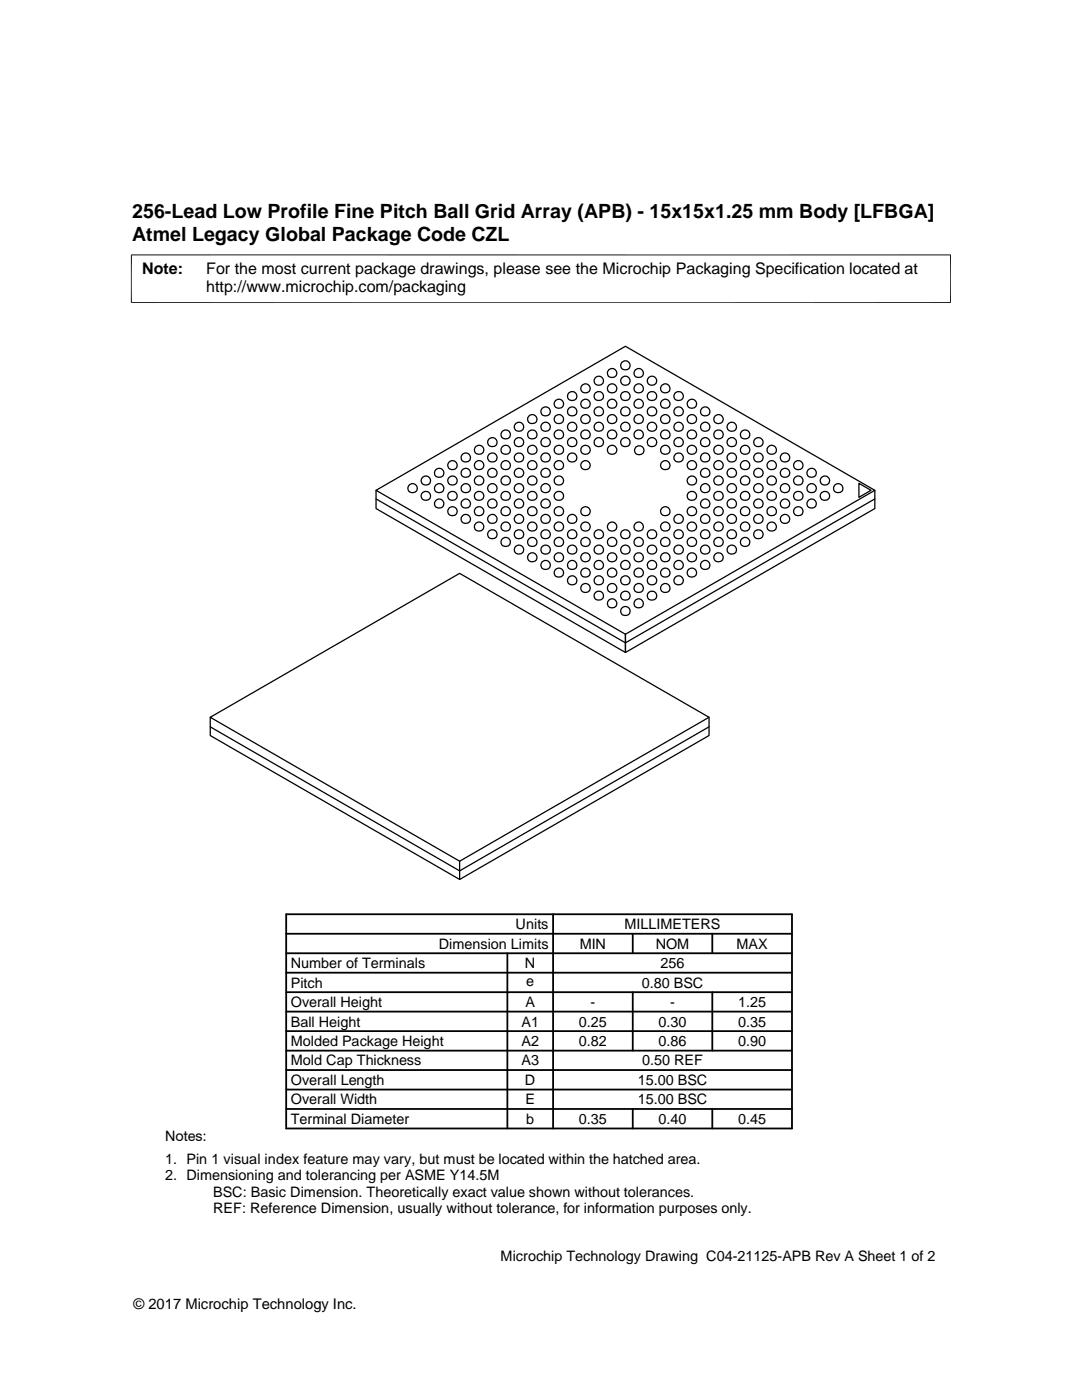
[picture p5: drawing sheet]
<svg xmlns="http://www.w3.org/2000/svg" width="216mm" height="279mm" viewBox="0 0 216 279" stroke-linecap="round" stroke-linejoin="round" font-family="sans-serif">
<g fill="none" stroke="#000" stroke-width=".25">
<path d="M75 97.9l49.8-28.8 49.8 28.8-49.8 28.7zM75 99.6l49.8 28.7 49.8-28.7M75 97.9v3.6l49.8 28.7 49.8-28.7v-3.6M171.4 96.5l2.4 1.4-2.4 1.4zM124.8 126.6v3.6M42 143.2l49.7-28.8 49.8 28.8-49.8 28.7zM42 145.1l49.7 28.7 49.8-28.7M42 143.2v3.6l49.7 28.7 49.8-28.7v-3.6M91.7 171.9v3.6"/>
<circle cx="114.2" cy="79.1" r=".94"/>
<circle cx="116.8" cy="77.5" r=".94"/>
<circle cx="119.5" cy="79.1" r=".94"/>
<circle cx="119.5" cy="76" r=".94"/>
<circle cx="122.1" cy="77.5" r=".94"/>
<circle cx="122.1" cy="74.5" r=".94"/>
<circle cx="124.8" cy="72.9" r=".94"/>
<circle cx="124.8" cy="79.1" r=".93"/>
<circle cx="124.8" cy="76" r=".93"/>
<circle cx="127.4" cy="77.5" r=".94"/>
<circle cx="127.4" cy="74.5" r=".94"/>
<circle cx="130.1" cy="79.1" r=".94"/>
<circle cx="130.1" cy="76" r=".94"/>
<circle cx="132.8" cy="77.5" r=".94"/>
<circle cx="135.4" cy="79.1" r=".94"/>
<circle cx="82.3" cy="97.5" r=".94"/>
<circle cx="85" cy="95.9" r=".94"/>
<circle cx="85" cy="99" r=".93"/>
<circle cx="87.6" cy="97.5" r=".94"/>
<circle cx="87.6" cy="94.4" r=".94"/>
<circle cx="90.3" cy="92.9" r=".94"/>
<circle cx="90.3" cy="95.9" r=".94"/>
<circle cx="90.3" cy="99" r=".93"/>
<circle cx="92.9" cy="97.5" r=".94"/>
<circle cx="92.9" cy="91.3" r=".94"/>
<circle cx="92.9" cy="94.4" r=".94"/>
<circle cx="95.6" cy="92.9" r=".94"/>
<circle cx="95.6" cy="95.9" r=".94"/>
<circle cx="95.6" cy="89.8" r=".94"/>
<circle cx="95.6" cy="99" r=".94"/>
<circle cx="98.3" cy="88.3" r=".94"/>
<circle cx="98.3" cy="94.4" r=".93"/>
<circle cx="98.3" cy="97.5" r=".94"/>
<circle cx="98.3" cy="91.3" r=".93"/>
<circle cx="100.9" cy="95.9" r=".94"/>
<circle cx="100.9" cy="92.9" r=".94"/>
<circle cx="100.9" cy="89.8" r=".94"/>
<circle cx="100.9" cy="86.7" r=".94"/>
<circle cx="100.9" cy="99" r=".94"/>
<circle cx="103.6" cy="85.2" r=".94"/>
<circle cx="103.6" cy="88.3" r=".94"/>
<circle cx="103.6" cy="97.5" r=".94"/>
<circle cx="103.6" cy="91.3" r=".93"/>
<circle cx="103.6" cy="94.4" r=".93"/>
<circle cx="106.2" cy="95.9" r=".94"/>
<circle cx="106.2" cy="92.9" r=".94"/>
<circle cx="106.2" cy="83.7" r=".94"/>
<circle cx="106.2" cy="89.8" r=".94"/>
<circle cx="106.2" cy="99" r=".94"/>
<circle cx="106.2" cy="86.7" r=".94"/>
<circle cx="108.9" cy="85.2" r=".94"/>
<circle cx="108.9" cy="88.3" r=".94"/>
<circle cx="108.9" cy="97.5" r=".94"/>
<circle cx="108.9" cy="82.1" r=".94"/>
<circle cx="108.9" cy="94.4" r=".94"/>
<circle cx="108.9" cy="91.3" r=".94"/>
<circle cx="111.5" cy="95.9" r=".94"/>
<circle cx="111.5" cy="80.6" r=".94"/>
<circle cx="111.5" cy="92.9" r=".94"/>
<circle cx="111.5" cy="89.8" r=".93"/>
<circle cx="111.5" cy="99" r=".93"/>
<circle cx="111.5" cy="86.7" r=".93"/>
<circle cx="111.5" cy="83.7" r=".94"/>
<circle cx="114.2" cy="85.2" r=".94"/>
<circle cx="114.2" cy="88.3" r=".94"/>
<circle cx="114.2" cy="82.1" r=".94"/>
<circle cx="114.2" cy="91.3" r=".94"/>
<circle cx="116.8" cy="92.9" r=".94"/>
<circle cx="116.8" cy="80.6" r=".94"/>
<circle cx="116.8" cy="86.7" r=".93"/>
<circle cx="116.8" cy="83.7" r=".93"/>
<circle cx="116.8" cy="89.8" r=".93"/>
<circle cx="119.5" cy="88.3" r=".94"/>
<circle cx="119.5" cy="85.2" r=".94"/>
<circle cx="119.5" cy="82.1" r=".94"/>
<circle cx="122.1" cy="80.6" r=".94"/>
<circle cx="122.1" cy="89.8" r=".94"/>
<circle cx="122.1" cy="86.7" r=".94"/>
<circle cx="122.1" cy="83.7" r=".94"/>
<circle cx="124.8" cy="85.2" r=".94"/>
<circle cx="124.8" cy="88.3" r=".94"/>
<circle cx="124.8" cy="82.1" r=".93"/>
<circle cx="127.4" cy="80.6" r=".94"/>
<circle cx="127.4" cy="86.7" r=".94"/>
<circle cx="127.4" cy="83.7" r=".94"/>
<circle cx="127.6" cy="89.9" r=".94"/>
<circle cx="130.1" cy="85.2" r=".94"/>
<circle cx="130.1" cy="88.3" r=".94"/>
<circle cx="130.1" cy="82.1" r=".94"/>
<circle cx="132.8" cy="92.9" r=".94"/>
<circle cx="132.8" cy="80.6" r=".94"/>
<circle cx="132.8" cy="89.8" r=".94"/>
<circle cx="132.8" cy="86.7" r=".94"/>
<circle cx="132.8" cy="83.7" r=".94"/>
<circle cx="135.4" cy="85.2" r=".94"/>
<circle cx="135.4" cy="88.3" r=".94"/>
<circle cx="135.4" cy="82.1" r=".94"/>
<circle cx="135.4" cy="91.3" r=".94"/>
<circle cx="138.1" cy="92.9" r=".94"/>
<circle cx="138.1" cy="95.9" r=".94"/>
<circle cx="138.1" cy="80.6" r=".94"/>
<circle cx="138.1" cy="86.7" r=".93"/>
<circle cx="138.1" cy="99" r=".93"/>
<circle cx="138.1" cy="83.7" r=".93"/>
<circle cx="138.1" cy="89.8" r=".93"/>
<circle cx="140.7" cy="85.2" r=".94"/>
<circle cx="140.7" cy="88.3" r=".94"/>
<circle cx="140.7" cy="97.5" r=".94"/>
<circle cx="140.7" cy="94.4" r=".94"/>
<circle cx="140.7" cy="82.1" r=".94"/>
<circle cx="140.7" cy="91.3" r=".94"/>
<circle cx="143.4" cy="92.9" r=".94"/>
<circle cx="143.4" cy="95.9" r=".94"/>
<circle cx="143.4" cy="89.8" r=".94"/>
<circle cx="143.4" cy="86.7" r=".94"/>
<circle cx="143.4" cy="99" r=".94"/>
<circle cx="143.4" cy="83.7" r=".94"/>
<circle cx="146" cy="85.2" r=".94"/>
<circle cx="146" cy="88.3" r=".94"/>
<circle cx="146" cy="94.4" r=".93"/>
<circle cx="146" cy="97.5" r=".94"/>
<circle cx="146" cy="91.3" r=".93"/>
<circle cx="148.7" cy="95.9" r=".94"/>
<circle cx="148.7" cy="92.9" r=".94"/>
<circle cx="148.7" cy="89.8" r=".94"/>
<circle cx="148.7" cy="86.7" r=".94"/>
<circle cx="148.7" cy="99" r=".94"/>
<circle cx="151.3" cy="88.3" r=".94"/>
<circle cx="151.3" cy="97.5" r=".94"/>
<circle cx="151.3" cy="91.3" r=".93"/>
<circle cx="151.3" cy="94.4" r=".93"/>
<circle cx="154" cy="95.9" r=".94"/>
<circle cx="154" cy="92.9" r=".94"/>
<circle cx="154" cy="99" r=".94"/>
<circle cx="154" cy="89.8" r=".94"/>
<circle cx="156.6" cy="97.5" r=".94"/>
<circle cx="156.6" cy="94.4" r=".94"/>
<circle cx="156.6" cy="91.3" r=".94"/>
<circle cx="159.3" cy="95.9" r=".94"/>
<circle cx="159.3" cy="92.9" r=".94"/>
<circle cx="159.3" cy="99" r=".93"/>
<circle cx="161.9" cy="97.5" r=".94"/>
<circle cx="161.9" cy="94.4" r=".94"/>
<circle cx="164.6" cy="95.9" r=".94"/>
<circle cx="164.6" cy="99" r=".93"/>
<circle cx="167.3" cy="97.5" r=".94"/>
<circle cx="87.6" cy="100.5" r=".94"/>
<circle cx="90.3" cy="102.1" r=".93"/>
<circle cx="92.9" cy="100.5" r=".94"/>
<circle cx="92.9" cy="103.6" r=".94"/>
<circle cx="95.6" cy="105.1" r=".94"/>
<circle cx="95.6" cy="102.1" r=".94"/>
<circle cx="98.3" cy="100.5" r=".94"/>
<circle cx="98.3" cy="106.7" r=".93"/>
<circle cx="98.3" cy="103.6" r=".94"/>
<circle cx="100.9" cy="108.2" r=".94"/>
<circle cx="100.9" cy="105.1" r=".94"/>
<circle cx="100.9" cy="102.1" r=".94"/>
<circle cx="103.6" cy="100.5" r=".94"/>
<circle cx="103.6" cy="106.7" r=".93"/>
<circle cx="103.6" cy="103.6" r=".93"/>
<circle cx="103.6" cy="109.7" r=".93"/>
<circle cx="106.2" cy="108.2" r=".94"/>
<circle cx="106.2" cy="105.1" r=".94"/>
<circle cx="106.2" cy="102.1" r=".94"/>
<circle cx="106.2" cy="111.3" r=".94"/>
<circle cx="108.9" cy="100.5" r=".94"/>
<circle cx="108.9" cy="112.8" r=".94"/>
<circle cx="108.9" cy="109.7" r=".94"/>
<circle cx="108.9" cy="106.7" r=".94"/>
<circle cx="108.9" cy="103.6" r=".94"/>
<circle cx="111.5" cy="108.2" r=".94"/>
<circle cx="111.5" cy="105.1" r=".94"/>
<circle cx="111.5" cy="102.1" r=".93"/>
<circle cx="111.5" cy="114.3" r=".93"/>
<circle cx="111.5" cy="111.3" r=".93"/>
<circle cx="114.2" cy="112.8" r=".94"/>
<circle cx="114.2" cy="115.9" r=".94"/>
<circle cx="114.2" cy="109.7" r=".94"/>
<circle cx="114.2" cy="106.7" r=".94"/>
<circle cx="114.2" cy="103.6" r=".94"/>
<circle cx="116.8" cy="105.1" r=".94"/>
<circle cx="116.8" cy="108.2" r=".94"/>
<circle cx="116.8" cy="111.3" r=".93"/>
<circle cx="116.8" cy="114.3" r=".93"/>
<circle cx="116.8" cy="102.1" r=".93"/>
<circle cx="116.8" cy="117.4" r=".93"/>
<circle cx="119.5" cy="115.9" r=".94"/>
<circle cx="119.5" cy="112.8" r=".94"/>
<circle cx="119.5" cy="109.7" r=".94"/>
<circle cx="119.5" cy="106.7" r=".94"/>
<circle cx="119.5" cy="118.9" r=".94"/>
<circle cx="122.1" cy="105.1" r=".94"/>
<circle cx="122.1" cy="108.2" r=".94"/>
<circle cx="122.1" cy="117.4" r=".94"/>
<circle cx="122.1" cy="114.3" r=".94"/>
<circle cx="122.1" cy="111.3" r=".94"/>
<circle cx="124.8" cy="112.8" r=".94"/>
<circle cx="124.8" cy="115.9" r=".94"/>
<circle cx="124.8" cy="109.7" r=".93"/>
<circle cx="124.8" cy="118.9" r=".93"/>
<circle cx="124.8" cy="106.7" r=".93"/>
<circle cx="127.4" cy="108.2" r=".94"/>
<circle cx="127.4" cy="105.1" r=".94"/>
<circle cx="127.4" cy="114.3" r=".94"/>
<circle cx="127.4" cy="117.4" r=".94"/>
<circle cx="127.4" cy="111.3" r=".94"/>
<circle cx="130.1" cy="112.8" r=".94"/>
<circle cx="130.1" cy="115.9" r=".94"/>
<circle cx="130.1" cy="109.7" r=".94"/>
<circle cx="130.1" cy="118.9" r=".94"/>
<circle cx="130.1" cy="106.7" r=".94"/>
<circle cx="132.8" cy="105.1" r=".94"/>
<circle cx="132.8" cy="108.2" r=".94"/>
<circle cx="132.8" cy="114.3" r=".94"/>
<circle cx="132.8" cy="117.4" r=".94"/>
<circle cx="132.8" cy="102.1" r=".94"/>
<circle cx="132.8" cy="111.3" r=".94"/>
<circle cx="135.4" cy="112.8" r=".94"/>
<circle cx="135.4" cy="115.9" r=".94"/>
<circle cx="135.4" cy="109.7" r=".94"/>
<circle cx="135.4" cy="106.7" r=".94"/>
<circle cx="135.4" cy="103.6" r=".94"/>
<circle cx="138.1" cy="105.1" r=".94"/>
<circle cx="138.1" cy="108.2" r=".94"/>
<circle cx="138.1" cy="111.3" r=".93"/>
<circle cx="138.1" cy="102.1" r=".93"/>
<circle cx="138.1" cy="114.3" r=".93"/>
<circle cx="140.7" cy="100.5" r=".94"/>
<circle cx="140.7" cy="112.8" r=".94"/>
<circle cx="140.7" cy="109.7" r=".94"/>
<circle cx="140.7" cy="106.7" r=".94"/>
<circle cx="140.7" cy="103.6" r=".94"/>
<circle cx="143.4" cy="105.1" r=".94"/>
<circle cx="143.4" cy="108.2" r=".94"/>
<circle cx="143.4" cy="102.1" r=".94"/>
<circle cx="143.4" cy="111.3" r=".94"/>
<circle cx="146" cy="100.5" r=".94"/>
<circle cx="146" cy="109.7" r=".93"/>
<circle cx="146" cy="106.7" r=".93"/>
<circle cx="146" cy="103.6" r=".94"/>
<circle cx="148.7" cy="108.2" r=".94"/>
<circle cx="148.7" cy="105.1" r=".94"/>
<circle cx="148.7" cy="102.1" r=".94"/>
<circle cx="151.3" cy="100.5" r=".94"/>
<circle cx="151.3" cy="106.7" r=".93"/>
<circle cx="151.3" cy="103.6" r=".93"/>
<circle cx="154" cy="105.1" r=".94"/>
<circle cx="154" cy="102.1" r=".94"/>
<circle cx="156.6" cy="100.5" r=".94"/>
<circle cx="156.6" cy="103.6" r=".94"/>
<circle cx="159.3" cy="102.1" r=".93"/>
<circle cx="161.9" cy="100.5" r=".94"/>
<circle cx="122.1" cy="120.4" r=".94"/>
<circle cx="124.8" cy="122" r=".93"/>
<circle cx="127.4" cy="120.4" r=".94"/>
</g>
<path d="M26.1 50.9h163.7M26.2 50.8v9.7M189.7 50.8v9.7M26.1 60.4h163.7" fill="none" stroke="#000" stroke-width=".2"/>
<g fill="none" stroke="#000" stroke-width=".36">
<path d="M57.1 198h100.9M57.1 194.1h100.9M57.1 190.2h100.9M57.1 186.4h100.9M57.1 182.5h100.9v42.7h-100.9zM101.2 190.2v35M110.4 182.5v42.7M126.3 186.4v3.8M126.3 198v11.7M142.1 186.4v3.8M142.1 198v11.7M57.1 201.9h100.9"/>
<path d="M57.1 217.4h100.9M57.1 213.6h100.9M57.1 205.8h100.9M57.1 209.7h100.9M57.1 221.3h100.9M126.3 221.3v3.9M142.1 221.3v3.9"/>
</g>
<g font-size="3.9">
<text x="26.4" y="43.5">256-Lead Low Profile Fine Pitch Ball Grid Array (APB) - 15x15x1.25 mm Body [LFBGA]</text>
<text x="26.4" y="48">Atmel Legacy Global Package Code CZL</text>
</g>
<g font-size="3.2">
<text x="28.4" y="54.6">Note:</text>
<text x="41.1" y="58.3">http://www.microchip.com/packaging</text>
<text x="41.1" y="54.6">For the most current package drawings, please see the Microchip Packaging Specification located at</text>
</g>
<g font-size="2.9">
<text x="102.9" y="185.4">Units</text>
<text x="124.6" y="185.4">MILLIMETERS</text>
<text x="87.6" y="189.3">Dimension Limits</text>
<text x="115.7" y="189.3">MIN</text>
<text x="130.8" y="189.3">NOM</text>
<text x="147" y="189.3">MAX</text>
<text x="58" y="193.2">Number of Terminals</text>
<text x="58" y="197.1">Pitch</text>
<text x="104.8" y="193.2">N</text>
<text x="105" y="196.8">e</text>
<text x="128" y="197.1">0.80 BSC</text>
<text x="131.8" y="193.2">256</text>
<text x="58" y="201">Overall Height</text>
<text x="104.8" y="201">A</text>
<text x="117.8" y="201">-</text>
<text x="133.7" y="201">-</text>
<text x="147.3" y="201">1.25</text>
<text x="58" y="204.9">Ball Height</text>
<text x="58" y="208.7">Molded Package Height</text>
<text x="104.1" y="204.9">A1</text>
<text x="104.1" y="208.8">A2</text>
<text x="115.5" y="208.7">0.82</text>
<text x="115.5" y="204.9">0.25</text>
<text x="131.4" y="208.7">0.86</text>
<text x="131.4" y="204.9">0.30</text>
<text x="147.3" y="208.7">0.90</text>
<text x="147.3" y="204.9">0.35</text>
<text x="58" y="212.6">Mold Cap Thickness</text>
<text x="104.1" y="212.6">A3</text>
<text x="128.1" y="212.6">0.50 REF</text>
<text x="58" y="216.5">Overall Length</text>
<text x="58" y="220.4">Overall Width</text>
<text x="104.8" y="216.5">D</text>
<text x="104.8" y="220.4">E</text>
<text x="127.3" y="216.5">15.00 BSC</text>
<text x="127.3" y="220.4">15.00 BSC</text>
<text x="32.9" y="227.6">Notes:</text>
<text x="58" y="224.3">Terminal Diameter</text>
<text x="105" y="224.3">b</text>
<text x="115.5" y="224.3">0.35</text>
<text x="131.4" y="224.3">0.40</text>
<text x="147.3" y="224.3">0.45</text>
<text x="32.9" y="232.2">1. Pin 1 visual index feature may vary, but must be located within the hatched area.</text>
<text x="32.9" y="235.5">2. Dimensioning and tolerancing per ASME Y14.5M</text>
<text x="42.5" y="238.8">BSC: Basic Dimension. Theoretically exact value shown without tolerances.</text>
<text x="42.5" y="242.2">REF: Reference Dimension, usually without tolerance, for information purposes only.</text>
<text x="99.9" y="251.7">Microchip Technology Drawing C04-21125-APB Rev A Sheet 1 of 2</text>
<text x="26.6" y="261.3">© 2017 Microchip Technology Inc.</text>
</g>
</svg>
